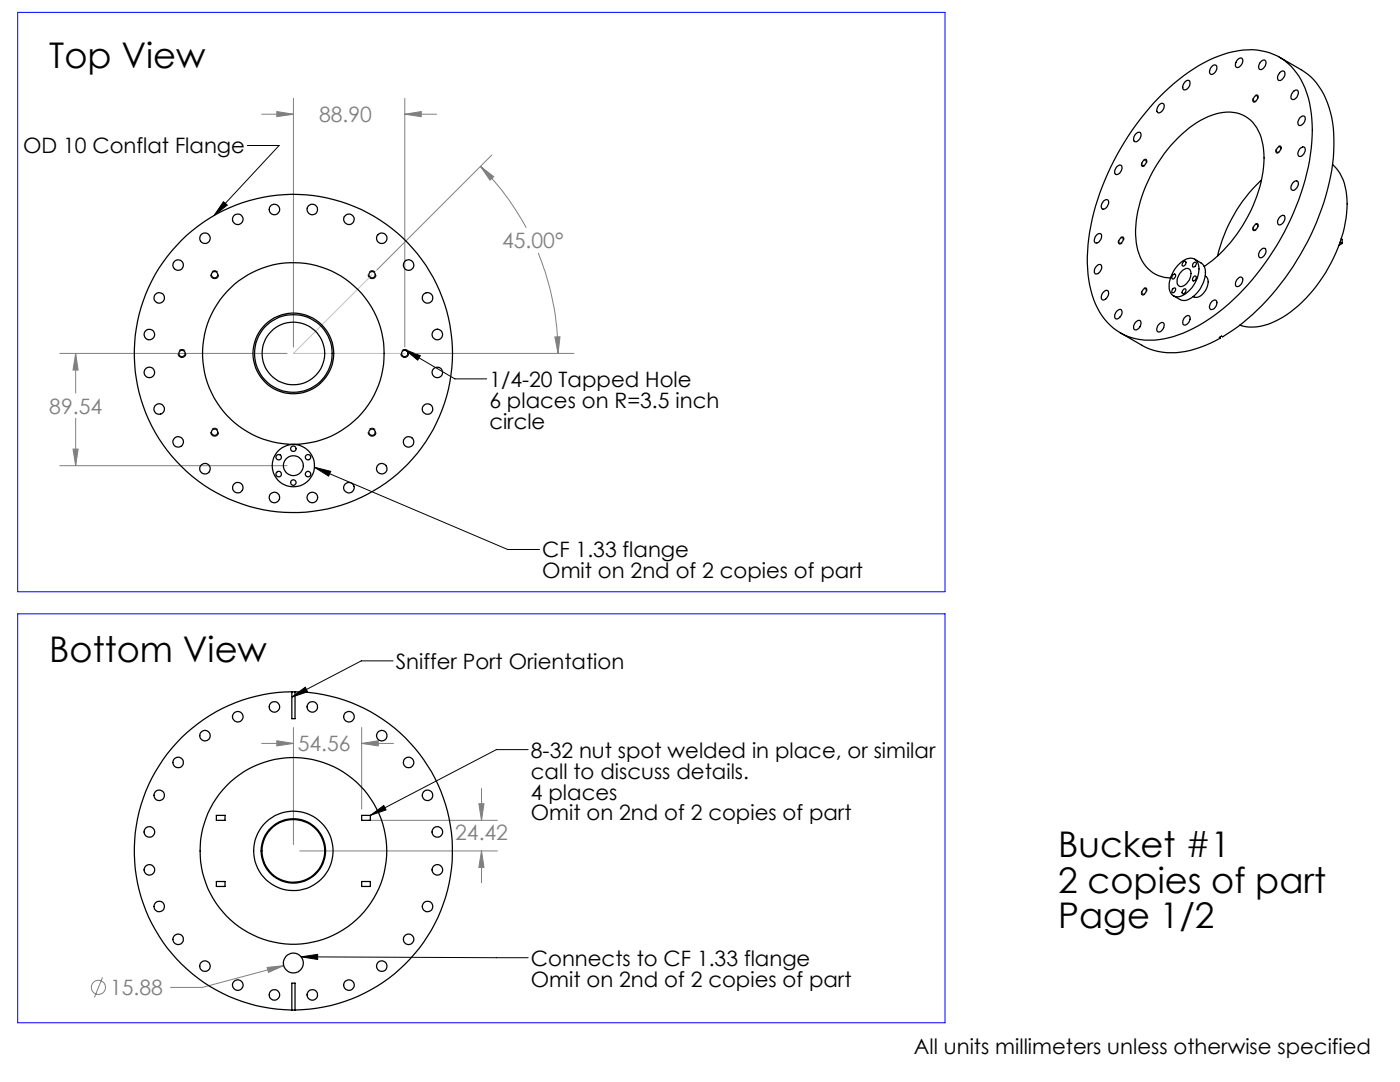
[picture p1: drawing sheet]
<svg xmlns="http://www.w3.org/2000/svg" width="279mm" height="216mm" viewBox="0 0 279 216" stroke-linecap="round" stroke-linejoin="round" font-family="sans-serif">
<g fill="none" stroke="#808080" stroke-width=".2">
<path d="M58.6 19.6v49.7M80.8 19.6v49.7M52.2 22.8h6.4M55.2 22.3l3.4 .5-3.4 .5zM80.8 22.8l3.3-.5v1zM80.8 22.8h6.3M95.9 33.2l2.6 2-.7 .7zM95.9 33.2a52.9 52.9 0 0 1 9.1 12.2M98.1 30.9l-22.9 23M107.4 50.5a54.3 54.3 0 0 1 4 20M11.9 70.5h45.4M15.1 70.5l.5 3.3h-1z"/>
<path d="M15.1 70.5v7.9M82.1 70.5h32.4M110.7 67.2h1.1l-.4 3.3zM11.9 92.9h45.4M14.6 89.6h1l-.5 3.3zM15.1 83.5v9.4M52.2 148.3h6.4M55.2 147.8l3.4 .5-3.4 .5zM58.6 145.2v23.3M72.2 148.3l3.3-.5v1zM72.2 145.2v16.2M72.2 148.3h6.3"/>
<path d="M96.1 157.3v6.4M59.8 169.8h39.5M73.4 163.7h25.9M95.6 160.4h1l-.5 3.3zM96.1 169.8l.5 3.3h-1zM96.1 169.8v6.3M20.5 195l-1.7 4M53.3 193l3.3-.3-3 1.3zM56.6 192.7l-16.2 4.3h-6.4"/>
<circle cx="19.6" cy="197" r="1.42"/>
</g>
<path d="M49.4 29h6.3l-13 14M44.6 40.3l.8 .6-2.7 2.1zM80.8 69.7l3.1 1.3-.5 .9zM80.8 69.7l10 5.9h6.3M62.8 93.2l3.2 .9-.4 .9zM62.8 93.2l38.5 16.4h6.4M58.2 139.1l2.7-2 .5 .9zM78.5 131.9h-6.4l-13.9 7.2M105.4 149.6h-6.3l-25.2 13.1M73.9 162.7l2.7-2 .4 .9zM60.1 190.9l3.3-.5v1.1zM60.1 190.9l45.3 .2" fill="none" stroke="#000" stroke-width=".2"/>
<path d="M228.3 33.1a.38 .38 0 0 1-.5 0 .38 .38 0 0 1 0-.5l.2-.5a.46 .46 0 0 1 .7-.3 .46 .46 0 0 1 .1 .7l-.5 .6M250.5 20.3a.46 .46 0 0 1-.5-.2 .46 .46 0 0 1 .1-.6l.2-.2a.46 .46 0 0 1 .6-.4 .46 .46 0 0 1 .2 .7l-.6 .7M255.2 30.5a.46 .46 0 0 1-.6-.2 .46 .46 0 0 1 .1-.6l.1-.2a.48 .48 0 0 1 .8-.3 .48 .48 0 0 1 0 .8l-.4 .5M42.8 55.6a.8 .8 0 0 1-.6-1.2 .8 .8 0 0 1 1.4 0 .8 .8 0 0 1-.6 1.2h-.2M74.3 55.6a.8 .8 0 0 1-.7-1.2 .8 .8 0 0 1 1.4 0 .8 .8 0 0 1-.6 1.2h-.1M223.7 48.6a.44 .44 0 0 1-.6-.2 .44 .44 0 0 1 .2-.6l.1-.2a.49 .49 0 0 1 .8-.3 .49 .49 0 0 1 0 .8l-.5 .5M228.3 58.8a.42 .42 0 0 1-.5-.1 .42 .42 0 0 1 .1-.6l.1-.3a.47 .47 0 0 1 .7-.3 .47 .47 0 0 1 .1 .7l-.5 .6M250.5 46a.38 .38 0 0 1-.5-.1 .38 .38 0 0 1 0-.5l.3-.5a.45 .45 0 0 1 .6-.3 .45 .45 0 0 1 .2 .7l-.6 .7M36.3 71.3a.8 .8 0 0 1-.6-1.2 .8 .8 0 0 1 1.4 0 .8 .8 0 0 1-.7 1.2h-.1M80.8 71.3a.8 .8 0 0 1-.6-1.2 .8 .8 0 0 1 1.3 0 .8 .8 0 0 1-.6 1.2h-.1M42.8 87a.8 .8 0 0 1-.6-1.2 .8 .8 0 0 1 1.4 0 .8 .8 0 0 1-.6 1.2h-.2M74.3 87a.8 .8 0 0 1-.7-1.2 .8 .8 0 0 1 1.4 0 .8 .8 0 0 1-.6 1.2h-.1" fill="none" stroke="#000" stroke-width=".2" stroke-dasharray="1.3 .6" stroke-linecap="butt"/>
<path d="M74.3 54.8l-15.7 15.7h22.2" fill="none" stroke="#c0c0c0" stroke-width=".2"/>
<path d="M3.5 2.5h185.1v115.6h-185.1zM3.5 122.5h185.1v81.6h-185.1z" fill="none" stroke="#00f" stroke-width=".2"/>
<path d="M58.2 139.1l2.7-2 .5 .9zM73.9 162.7l2.7-2 .4 .9zM60.1 190.9l3.3-.5v1.1z" fill="#000"/>
<g fill="#808080">
<path d="M110.7 67.2h1.1l-.4 3.3zM95.9 33.2l2.6 2-.7 .7zM15.1 70.5l.5 3.3h-1zM14.6 89.6h1l-.5 3.3z"/>
<path d="M55.2 22.3l3.4 .5-3.4 .5zM80.8 22.8l3.3-.5v1zM72.2 148.3l3.3-.5v1zM55.2 147.8l3.4 .5-3.4 .5zM95.6 160.4h1l-.5 3.3zM96.1 169.8l.5 3.3h-1zM53.3 193l.3 1 3-1.3z"/>
</g>
<path d="M80.8 69.7l3.1 1.3-.5 .9zM44.6 40.3l.8 .6-2.7 2.1zM62.8 93.2l3.2 .9-.4 .9z" fill="#000"/>
<g fill="none" stroke="#000" stroke-width=".25">
<path d="M232.2 18.5a28.9 28.9 0 0 1 15-8.4 11.6 11.6 0 0 1 13.6 8.4 29.2 29.2 0 0 1 0 16.1 51.9 51.9 0 0 1-18.6 28.4 22.2 22.2 0 0 1-13.7 4.9 11.5 11.5 0 0 1-10.2-8.1 28.7 28.7 0 0 1-.4-16 53 53 0 0 1 14.3-25.3zM236.5 16.3a.55 .55 0 0 1 .8-.2 .55 .55 0 0 1 .2 .8 1.09 1.09 0 0 1-1.3 1 1.18 1.18 0 0 1 .3-1.6zM241.7 13.4a.57 .57 0 0 1 .7-.5 .57 .57 0 0 1 .5 .7 1.2 1.2 0 0 1-1.3 1.2l-.2-.5zM246.9 12a.57 .57 0 0 1 .7-.4 .57 .57 0 0 1 .4 .6 1.25 1.25 0 0 1-1.3 1.2l-.1-.3v-.4zM250.5 19.2l.3-.1a.63 .63 0 0 1 .1 .8 .63 .63 0 0 1-.7 .2v-.5zM251.5 12.4l.2-.2a.55 .55 0 0 1 .8-.1 .55 .55 0 0 1 .1 .8 1.06 1.06 0 0 1-1.2 .9l-.2-.5zM255.3 11.4l4.3 2.5a13.8 13.8 0 0 1 6.2 9.6 36.2 36.2 0 0 1-2.6 19.5 50.4 50.4 0 0 1-17.2 22.9l-2 1.3-.2-.1-.5 .2 .3 .2M255.5 14.4a.56 .56 0 0 1 .8-.1 .56 .56 0 0 1 .1 .8 1.11 1.11 0 0 1-1.3 .9 1.25 1.25 0 0 1 .4-1.6zM258 18.4a.58 .58 0 0 1 .8-.4 .58 .58 0 0 1 .2 .9 .91 .91 0 0 1-1.3 .8v-.6zM222.9 33.2a.55 .55 0 0 1 .8-.2 .55 .55 0 0 1 .2 .8 1.08 1.08 0 0 1-1.2 1 1.11 1.11 0 0 1 .2-1.6zM226.6 26.8a.61 .61 0 0 1 .5-.4 .61 .61 0 0 1 .6 .4 1.34 1.34 0 0 1-1.3 1.5l-.2-.7zM228.1 32.1a.39 .39 0 0 1 .6-.1 .39 .39 0 0 1 0 .6l-.4 .4h-.4v-.5z"/>
<path d="M231.4 20.9a.56 .56 0 0 1 .7-.2 .56 .56 0 0 1 .2 .8 1.13 1.13 0 0 1-1.2 1 1.22 1.22 0 0 1 .3-1.6zM251.7 35.9a30.4 30.4 0 0 0-8.7 15.1M255 29.5l.4-.3a.65 .65 0 0 1 .1 .8 .65 .65 0 0 1-.7 .3l-.1-.3zM258.2 36.3a.52 .52 0 0 1 .7-.2 .52 .52 0 0 1 .2 .7 1.33 1.33 0 0 1-1.2 1.2 1.04 1.04 0 0 1 .3-1.7zM259.4 29.7l.2-.2a.52 .52 0 0 1 .7-.2 .52 .52 0 0 1 .2 .7 1.19 1.19 0 0 1-1.3 1.2l-.2-.6zM259.4 23.5l.2-.1a.55 .55 0 0 1 .8-.2 .55 .55 0 0 1 0 .9 1.07 1.07 0 0 1-1.2 .9l-.2-.6zM265.9 32.8a9.5 9.5 0 0 1 2.9 7 27.9 27.9 0 0 1-6.8 18.1 19.3 19.3 0 0 1-10.5 7.2l-2.2 .2-1.9-.4M218.7 53.3a.61 .61 0 0 1 .5-.5 .61 .61 0 0 1 .7 .3 1.3 1.3 0 0 1-1.3 1.5l-.2-.2v-.4zM218.9 46.9a.55 .55 0 0 1 .7-.3 .55 .55 0 0 1 .2 .8 .98 .98 0 0 1-1.3 1l-.1-.6zM220.1 58.5l.1-.2a.55 .55 0 0 1 .8-.3 .55 .55 0 0 1 .2 .7 1.22 1.22 0 0 1-1.2 1.1l-.2-.2v-.4zM220.2 40.1a.57 .57 0 0 1 .8-.2 .57 .57 0 0 1 .2 .8 1.02 1.02 0 0 1-1.3 .9l-.1-.6zM223.4 47.8l.6-.4a.65 .65 0 0 1 0 .8 .65 .65 0 0 1-.7 .3v-.3z"/>
<path d="M228.3 57.6h.2a.55 .55 0 0 1 .3 .5 .55 .55 0 0 1-.3 .5l-.4 .1a.63 .63 0 0 1 .2-1.1zM234.2 54.8l.2-.1a.53 .53 0 0 1 .1 .6 .53 .53 0 0 1-.6 .3v-.5zM234.2 57.5l.2-.1a.53 .53 0 0 1 .1 .7 .53 .53 0 0 1-.6 .2v-.5zM235 53a3.4 3.4 0 0 1 3.2-1.4 2.33 2.33 0 0 1 1 3 6.1 6.1 0 0 1-3.8 4.6 1.75 1.75 0 0 1-2.1-2.1 6.3 6.3 0 0 1 1.7-4.1zM235.9 54a.96 .96 0 0 1 1.7 0 2.64 2.64 0 0 1-1.9 3.2h-.3a1.33 1.33 0 0 1-.3-2zM236.2 52.2l.2-.1a.45 .45 0 0 1 .3 .5 .45 .45 0 0 1-.3 .4l-.3 .1-.2-.3zM236.2 57.7l.2-.1a.45 .45 0 0 1 .3 .5 .45 .45 0 0 1-.3 .4l-.4 .1-.1-.3zM238.2 55.3l.3-.2a.57 .57 0 0 1 .1 .6 .57 .57 0 0 1-.5 .3l-.1-.2zM238.2 52.5l.3-.2a.57 .57 0 0 1 .1 .7 .57 .57 0 0 1-.5 .3l-.1-.3zM238.4 51.7l1.3 .8a2.67 2.67 0 0 1 .6 3.3 5.6 5.6 0 0 1-4 4.2l-.6-.1-1.5-.9M240.3 53.2a28.6 28.6 0 0 0 12-21.7 10.1 10.1 0 0 0-2.7-7.5 7.6 7.6 0 0 0-8.4-.8 25.4 25.4 0 0 0-11.6 12 22.7 22.7 0 0 0-2.7 14 7 7 0 0 0 6.7 6.3M240.5 55.1a1.83 1.83 0 0 1 .3 2.5 2.27 2.27 0 0 1-2.5 1.7l-.2-.1"/>
<path d="M247 55.7a.58 .58 0 0 1 .8-.3 .58 .58 0 0 1 .1 .9 .97 .97 0 0 1-1.2 .8l-.1-.8zM250.4 44.9l.3-.1a.52 .52 0 0 1 .3 .5 .52 .52 0 0 1-.3 .5l-.3 .1-.2-.1v-.5zM251.4 50.1l.2-.2a.59 .59 0 0 1 .9-.3 .59 .59 0 0 1 .1 .9 .99 .99 0 0 1-1.3 .8l-.1-.5zM255.4 43.4l.2-.2a.51 .51 0 0 1 .6-.2 .51 .51 0 0 1 .2 .7 1.18 1.18 0 0 1-1.3 1.1l-.1-.8zM267.4 48.3l.5 .3M267.7 47.7l.2 .1v.8M267.9 48.6l-.7 .4M222.9 62.1a.56 .56 0 0 1 .8-.4 .56 .56 0 0 1 .2 .8 1.23 1.23 0 0 1-1.2 1.1 1.1 1.1 0 0 1 .2-1.5zM223.6 66.4l4.3 2.5a13.4 13.4 0 0 0 11.6 .4l2-.8 2.1-1M226.7 64.3a.6 .6 0 0 1 .9-.3 .6 .6 0 0 1 0 .9 .84 .84 0 0 1-1.3 .7v-.7zM231.1 64.9l.2-.2a.54 .54 0 0 1 .7-.3 .54 .54 0 0 1 .3 .7 1.07 1.07 0 0 1-1.3 1l-.1-.5zM236.3 63.5l.2-.2a.59 .59 0 0 1 .9-.3 .59 .59 0 0 1 0 1 .99 .99 0 0 1-1.3 .8l-.1-.6z"/>
<path d="M241.8 60.2a.6 .6 0 0 1 .9-.3 .6 .6 0 0 1 .1 1 .94 .94 0 0 1-1.3 .8l-.1-.6zM243.6 67.2v.3M58.2 138a31.8 31.8 0 0 0-31.4 31.8 31.8 31.8 0 0 0 31.4 31.7M58.2 138h.7M58.2 138v5.4h.7v-5.4M58.9 138a31.8 31.8 0 0 1 31.4 31.8 31.8 31.8 0 0 1-31.4 31.7M43.2 162.7h1.7v1h-1.7zM43.2 175.9h1.7v1h-1.7zM72.2 162.7h1.7v1h-1.7zM72.2 175.9h1.7v1h-1.7zM58.2 201.5h.7M58.2 201.5v-5.3h.7v5.3"/>
<circle cx="31.8" cy="59.4" r="1.05"/>
<circle cx="35.6" cy="52.9" r="1.04"/>
<circle cx="40.9" cy="47.5" r="1.05"/>
<circle cx="42.8" cy="54.8" r=".64"/>
<circle cx="47.4" cy="43.7" r="1.06"/>
<circle cx="54.8" cy="41.8" r="1.04"/>
<circle cx="62.3" cy="41.8" r="1.05"/>
<circle cx="69.6" cy="43.8" r="1.06"/>
<circle cx="74.3" cy="54.8" r=".64"/>
<circle cx="76.2" cy="47.6" r="1.04"/>
<circle cx="81.5" cy="52.9" r="1.07"/>
<circle cx="85.3" cy="59.4" r="1.05"/>
<circle cx="29.8" cy="66.8" r="1.05"/>
<circle cx="29.8" cy="74.3" r="1.04"/>
<circle cx="36.3" cy="70.5" r=".65"/>
<circle cx="58.5" cy="70.5" r="18.1"/>
<circle cx="58.5" cy="70.5" r="8.1"/>
<circle cx="58.5" cy="70.5" r="7.7"/>
<circle cx="58.5" cy="70.5" r="31.8"/>
<circle cx="58.6" cy="70.5" r="6.2"/>
<circle cx="80.8" cy="70.5" r=".65"/>
<circle cx="87.3" cy="66.7" r="1.06"/>
<circle cx="87.3" cy="74.3" r="1.05"/>
<circle cx="31.8" cy="81.6" r="1.03"/>
<circle cx="35.5" cy="88.2" r="1.06"/>
<circle cx="40.9" cy="93.5" r="1.05"/>
<circle cx="42.8" cy="86.2" r=".64"/>
<circle cx="47.4" cy="97.3" r="1.05"/>
<circle cx="54.8" cy="99.3" r="1.05"/>
<circle cx="55.6" cy="91.2" r=".55"/>
<circle cx="55.6" cy="94.6" r=".55"/>
<circle cx="58.5" cy="96.3" r=".55"/>
<circle cx="58.5" cy="92.9" r="4.2"/>
<circle cx="58.5" cy="89.6" r=".55"/>
<circle cx="58.5" cy="92.9" r="1.99"/>
<circle cx="61.5" cy="91.2" r=".54"/>
<circle cx="61.5" cy="94.6" r=".55"/>
<circle cx="62.3" cy="99.3" r="1.06"/>
<circle cx="69.7" cy="97.3" r="1.04"/>
<circle cx="74.3" cy="86.2" r=".64"/>
<circle cx="76.2" cy="93.5" r="1.04"/>
<circle cx="81.5" cy="88.2" r="1.05"/>
<circle cx="85.3" cy="81.6" r="1.05"/>
<circle cx="31.8" cy="158.7" r="1.04"/>
<circle cx="35.6" cy="152.2" r="1.06"/>
<circle cx="40.9" cy="146.8" r="1.04"/>
<circle cx="47.4" cy="143" r="1.06"/>
<circle cx="54.8" cy="141" r="1.04"/>
<circle cx="62.3" cy="141" r="1.06"/>
<circle cx="69.6" cy="143" r="1.06"/>
<circle cx="76.2" cy="146.8" r="1.05"/>
<circle cx="81.5" cy="152.2" r="1.04"/>
<circle cx="85.3" cy="158.7" r="1.04"/>
<circle cx="29.8" cy="173.6" r="1.06"/>
<circle cx="29.8" cy="166" r="1.06"/>
<circle cx="58.5" cy="169.8" r="6.4"/>
<circle cx="58.5" cy="169.8" r="6.3"/>
<circle cx="58.5" cy="169.8" r="7.9"/>
<circle cx="58.6" cy="169.8" r="18.6"/>
<circle cx="87.3" cy="173.6" r="1.06"/>
<circle cx="87.3" cy="166" r="1.06"/>
<circle cx="31.8" cy="180.9" r="1.05"/>
<circle cx="35.6" cy="187.4" r="1.06"/>
<circle cx="40.9" cy="192.8" r="1.04"/>
<circle cx="47.4" cy="196.6" r="1.06"/>
<circle cx="54.8" cy="198.5" r="1.04"/>
<circle cx="58.5" cy="192.2" r="1.98"/>
<circle cx="62.3" cy="198.5" r="1.06"/>
<circle cx="69.6" cy="196.6" r="1.06"/>
<circle cx="76.2" cy="192.8" r="1.05"/>
<circle cx="81.5" cy="187.4" r="1.04"/>
<circle cx="85.3" cy="180.9" r="1.05"/>
</g>
<g font-size="7.1">
<text x="9.8" y="13.5">Top View</text>
<text x="9.8" y="132.2">Bottom View</text>
<text x="211.2" y="171.1">Bucket #1</text>
<text x="211.2" y="178.1">2 copies of part</text>
<text x="211.2" y="185.2">Page 1/2</text>
</g>
<g font-size="4.2" fill="#808080">
<text x="63.7" y="24.4">88.90</text>
<text x="100.2" y="49.5">45.00°</text>
<text x="9.8" y="82.5">89.54</text>
<text x="59.4" y="149.9">54.56</text>
<text x="90.8" y="167.7">24.42</text>
<text x="22" y="198.6">15.88</text>
</g>
<g font-size="4.2">
<text x="4.6" y="30.6">OD 10 Conflat Flange</text>
<text x="97.7" y="77.2">1/4-20 Tapped Hole</text>
<text x="97.7" y="81.4">6 places on R=3.5 inch</text>
<text x="97.7" y="85.6">circle</text>
<text x="108.2" y="111.2">CF 1.33 flange</text>
<text x="108.2" y="115.4">Omit on 2nd of 2 copies of part</text>
<text x="79" y="133.4">Sniffer Port Orientation</text>
<text x="105.9" y="151.2">8-32 nut spot welded in place, or similar</text>
<text x="105.9" y="155.4">call to discuss details.</text>
<text x="105.9" y="159.5">4 places</text>
<text x="105.9" y="163.7">Omit on 2nd of 2 copies of part</text>
<text x="105.9" y="192.7">Connects to CF 1.33 flange</text>
<text x="105.9" y="196.9">Omit on 2nd of 2 copies of part</text>
<text x="182.4" y="210.3">All units millimeters unless otherwise specified</text>
</g>
</svg>
